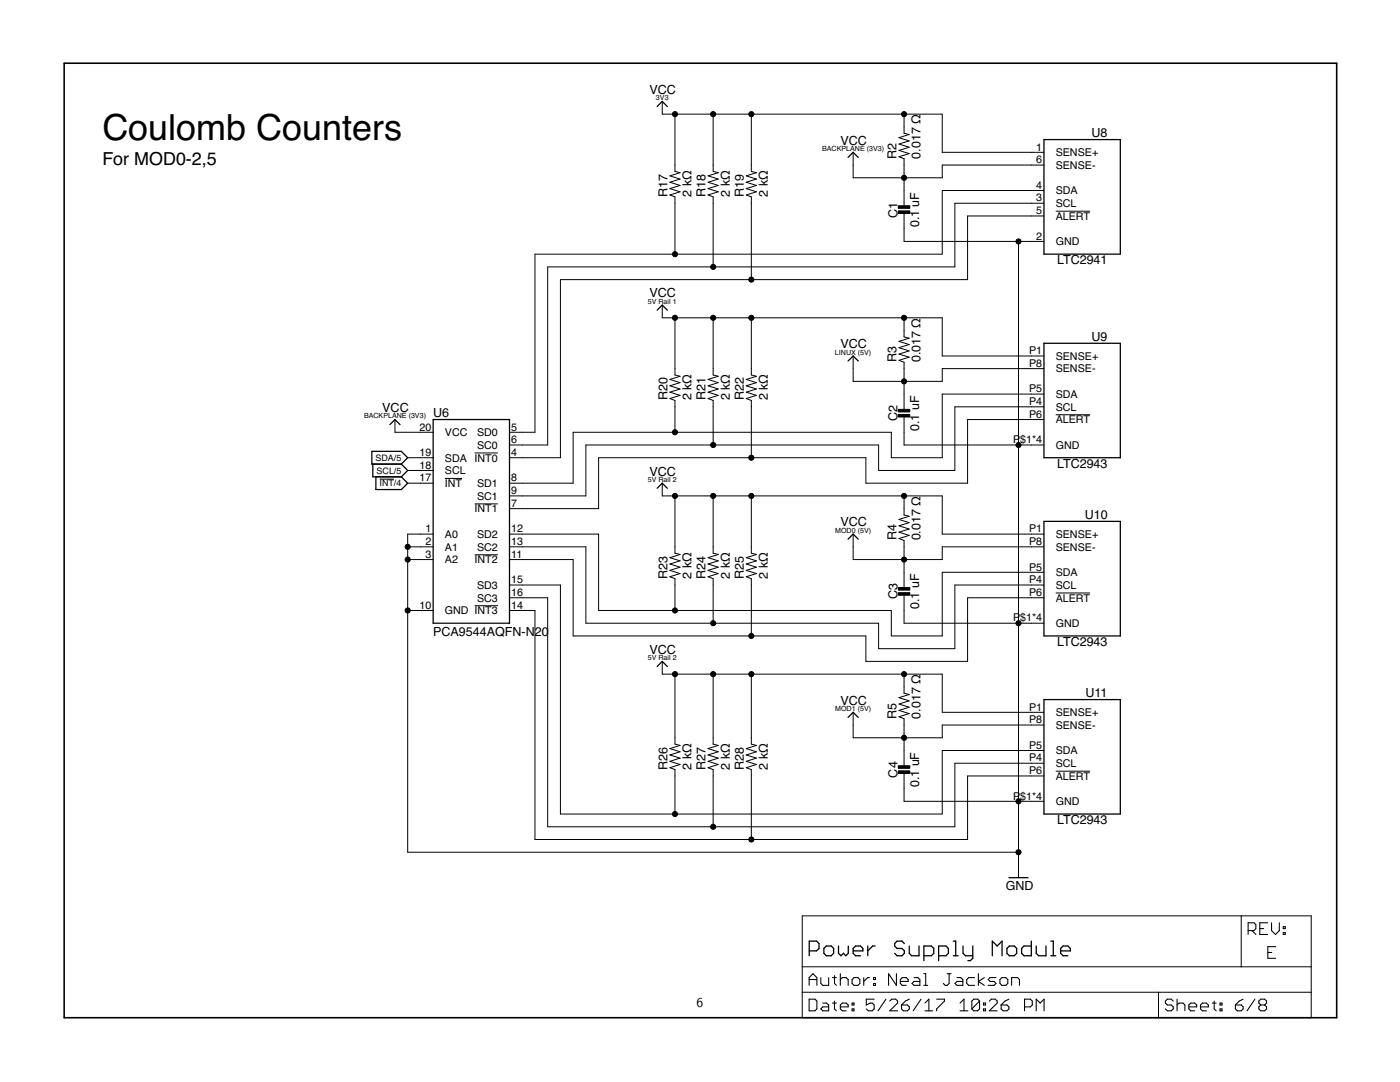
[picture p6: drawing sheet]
<svg xmlns="http://www.w3.org/2000/svg" width="279mm" height="216mm" viewBox="0 0 279 216" stroke-linecap="round" stroke-linejoin="round" font-family="sans-serif">
<g fill="none" stroke="#000" stroke-width=".2">
<path d="M132.2 20.2v2.6h55.8v7.6h20.3M134.7 22.8v11.4l1 .3-2 .6 2 .6-2 .7 2 .6-2 .6 2 .7-2 .6 1 .4v11.4M142.3 22.8v11.4l1 .3-2 .6 2 .6-2 .7 2 .6-2 .6 2 .7-2 .6 1 .4v14M149.9 22.8v11.4l1.1 .3-2.1 .6 2.1 .6-2.1 .7 2.1 .6-2.1 .6 2.1 .7-2.1 .6 1 .4v16.5M170.3 30.4v5.1h17.7v-2.6h20.3M180.4 22.8v3.8l1 .2-2 .7 2 .6-2 .6 2 .7-2 .6 2 .6-2 .7 1 .4v9.4M208.3 38h-20.3v12.7h-81.2v35.6h-5.1M180.4 42.3v5.9h27.9M203.3 48.2v126.9M208.3 43.1h-15.2v12.7h-81.3v35.5h-10.1M208.3 40.6h-17.7v12.7h-81.3v35.5h-7.6M210.7 42.1h6.9"/>
<path d="M132.2 60.9v2.5h55.8v7.6h20.3M134.7 63.4v11.4l1 .3-2 .6 2 .6-2 .7 2 .6-2 .7 2 .6-2 .6 1 .4v6.4M142.3 63.4v11.4l1 .3-2 .6 2 .6-2 .7 2 .6-2 .7 2 .6-2 .6 1 .4v8.9M149.9 63.4v11.4l1.1 .3-2.1 .6 2.1 .6-2.1 .7 2.1 .6-2.1 .7 2.1 .6-2.1 .6 1 .4v11.4M170.3 71v5.1h17.7v-2.5h20.3M180.4 63.4v3.8l1 .3-2 .6 2 .6-2 .7 2 .6-2 .7 2 .6-2 .6 1 .4v9.4M208.3 78.6h-20.3v12.7h-10.1v-5h-63.5v10.1h-12.7M75.8 95.6h2.8M78.8 83.7v2.6h7.6M81.4 91.3h5M81.4 96.4h5M81.4 93.9h5"/>
<path d="M88.8 95.5h3.4M94.7 90.4h4.7M132.2 96.4v2.6h55.8v7.6h20.3M134.7 99v11.4l1 .2-2 .7 2 .6-2 .6 2 .7-2 .6 2 .6-2 .7 1 .4v6.3M142.3 99v11.4l1 .2-2 .7 2 .6-2 .6 2 .7-2 .6 2 .6-2 .7 1 .4v8.9M149.9 99v11.4l1.1 .2-2.1 .7 2.1 .6-2.1 .6 2.1 .7-2.1 .6 2.1 .6-2.1 .7 1 .4v11.4M180.4 83v5.8h27.9M180.4 99v3.8l1 .2-2 .7 2 .6-2 .6 2 .7-2 .6 2 .6-2 .7 1 .3v9.4M208.3 83.7h-15.2v12.7h-20.3v-5.1h-53.3v10.2h-17.8M208.3 81.2h-17.7v12.7h-15.3v-5.1h-58.4v10.2h-15.2M210.7 82.8h6.9M81.4 109.1h5"/>
<path d="M81.4 111.7h5M86.4 106.6h-5v63.5h121.9M94.7 100.5h4.7M94.7 110.7h4.7M101.7 106.6h17.8v15.2h58.4v5.1h10.1v-12.7h20.3M101.7 109.1h15.2v15.3h58.4v5h15.3v-12.7h17.7M101.7 111.7h12.7v15.2h58.4v5.1h20.3v-12.7h15.2M101.7 116.7h10.1v45.7h76.2v-12.6h20.3M101.7 119.3h7.6v45.7h81.3v-12.7h17.7M170.3 106.6v5.1h17.7v-2.6h20.3M180.4 118.5v5.9h27.9M210.7 118.3h6.9"/>
<path d="M81.4 121.8h5M94.7 120.9h4.7M101.7 121.8h5.1v45.7h86.3v-12.7h15.2M132.2 132v2.5h55.8v7.6h20.3M134.7 134.5v14l1 .2-2 .7 2 .6-2 .6 2 .7-2 .6 2 .6-2 .7 1 .4v8.8M142.3 134.5v14l1 .2-2 .7 2 .6-2 .6 2 .7-2 .6 2 .6-2 .7 1 .4v11.4M149.9 134.5v14l1.1 .2-2.1 .7 2.1 .6-2.1 .6 2.1 .7-2.1 .6 2.1 .6-2.1 .7 1 .4v13.9M180.4 134.5v3.8l1 .3-2 .6 2 .6-2 .7 2 .6-2 .7 2 .6-2 .6 1 .4v9.4M170.3 142.1v5.1h17.7v-2.5h20.3M180.4 154.1v5.8h27.9M210.7 153.9h6.9M160.1 182.8h101.6v20.3h-101.6z"/>
<path d="M160.1 198h101.6M160.1 192.9h101.6M231.2 198v5.1M247.7 182.8v10.1"/>
</g>
<g fill="none" stroke="#000" stroke-width=".25">
<path d="M131.1 21.3l1.1-1.1 1 1.1M169.2 31.4l1.1-1 1 1M208.3 27.9h15.3v22.8h-15.3zM131.1 61.9l1.1-1 1 1M169.2 72l1.1-1 1 1M208.3 68.5h15.3v22.8h-15.3zM74.2 90.1h5.9l1.3 1.2-1.3 1.3h-5.9zM74.4 92.6v2.5h5.7M75 95.1v2.6h5.1l1.3-1.3-1.3-1.3M77.8 84.7l1-1 1 1M80.1 92.6l1.3 1.3-1.3 1.2M86.4 83.7h15.3v40.7h-15.3z"/>
<path d="M131.1 97.4l1.1-1 1 1M169.2 107.6l1.1-1 1 1M208.3 104h15.3v22.9h-15.3zM131.1 133l1.1-1 1 1M208.3 139.6h15.3v22.8h-15.3zM169.2 143.2l1.1-1.1 1 1.1M201.4 175.1h3.8M161.5 189.7h1.5l.4-.4v-1l-.4-.5h-1.5v2.9M164.4 189.3l.5-.5h1l.5 .5v.9l-.5 .5h-1l-.5-.5zM167.3 188.8v1.4l.5 .5 .5-.5 .5 .5 .5-.5v-1.4M170.3 189.7h1.9v-.4l-.5-.5h-.9l-.5 .5v.9l.5 .5h.9M173.2 188.8v1.9"/>
<path d="M174.6 188.8h-.4l-1 .9M180.5 188.3l-.5-.5h-1l-.5 .5v.5l.5 .5h1l.5 .4v.5l-.5 .5h-1l-.5-.5M181.5 188.8v1.4l.4 .5h1.5v-1.9M184.4 190.7h1.5l.5-.5v-.9l-.5-.5h-1.5v2.9M187.3 190.7h1.5l.5-.5v-.9l-.5-.5h-1.5v2.9M190.2 187.8h.5v2.9M190.2 190.7h1M192.2 188.8v1.4l.5 .5h1.4M194.1 188.8v2.4l-.4 .5h-.5M198 190.7v-2.9l1 1 1-1v2.9M201 189.3l.4-.5h1l.5 .5v.9l-.5 .5h-1l-.4-.5zM205.8 187.8v2.9h-1.4l-.5-.5v-.9l.5-.5h1.4"/>
<path d="M206.8 188.8v1.4l.5 .5h1.4v-1.9M209.7 187.8h.5v2.9M209.7 190.7h1M211.7 189.7h1.9v-.4l-.5-.5h-.9l-.5 .5v.9l.5 .5h.9"/>
</g>
<path d="M179.3 41.1h2.3v.5h-2.3zM179.3 42.1h2.3v.5h-2.3zM179.3 81.7h2.3v.5h-2.3zM179.3 82.7h2.3v.5h-2.3zM179.3 117.2h2.3v.6h-2.3zM179.3 118.3h2.3v.5h-2.3zM179.3 152.8h2.3v.5h-2.3zM179.3 153.8h2.3v.5h-2.3z" fill="#000" stroke="#000" stroke-width=".2"/>
<path d="M12.8 12.6h254v190.5h-254z" fill="none" stroke="#000" stroke-width=".32"/>
<g fill="none" stroke="#000" stroke-width=".21">
<path d="M161.5 196.6v-1.5l.7-.8 .8 .8v1.5M161.5 199.4h1.1l.4 .3v1.6l-.4 .4h-1.1zM161.5 195.5h1.5M163.8 195.1v1.1l.4 .4h1.2v-1.5M166.1 195.1h.8M166.5 194.7v1.5l.4 .4M166.5 199.7v1.6l.4 .4M167.7 194.3v2.3M167.7 195.5l.4-.4h.8l.4 .4v1.1M170.4 195.1h.8l.4 .4v.7l-.4 .4h-.8l-.3-.4v-.7zM172.4 195.1v1.5M173.5 195.1h-.3l-.8 .7"/>
<path d="M174.3 195.1h.4v.4h-.4zM174.3 196.2h.4v.4h-.4zM174.5 199.4h-1.6v1.1l.8-.3h.4l.4 .3v.8l-.4 .4h-.8l-.4-.4M176.8 199.4l-1.6 2.3M177.6 199.7l.4-.3h.8l.3 .3v.5l-1.5 1.5h1.5M178.9 194.3v2.3l-1.6-2.3v2.3M179.7 195.8h1.6v-.3l-.5-.4h-.7l-.4 .4v.7l.4 .4h.7M181.5 199.4l-.8 .3-.8 .8M182.4 195.1h.8l.4 .4v1.1h-1.2l-.4-.4 .4-.4h1.2M183.8 199.4l-1.6 2.3M184.4 196.6h.7M184.4 194.3h.3v2.3"/>
<path d="M186.9 199.4h1.6v.3l-1.6 1.6v.4M189 194.3h.8M189.4 194.3v1.9l-.4 .4h-.4l-.3-.4M191 195.1h.8l.4 .4v1.1h-1.2l-.4-.4 .4-.4h1.2M194.5 195.1h-1.2l-.4 .4v.7l.4 .4h1.2M195.3 194.3v2.3M195.5 199.7v1.6l-.4 .4h-.8l-.3-.4M195.5 199.7l-.4-.3h-.8l-.3 .3v1.6M195.5 199.7l-1.5 1.6M196.4 195.1l-1.1 .7 1.1 .8M197.4 199.7l.4-.3h.8l.4 .3v.5l-1.6 1.5h1.6M198.8 195.1h-1.2l-.4 .4 .4 .3h.8l.4 .4-.4 .4h-1.2"/>
<path d="M199.6 195.5l.3-.4h.8l.4 .4v.7l-.4 .4h-.8l-.3-.4zM201.4 199.4l-.8 .3-.8 .8M201.9 196.6v-1.5h1.2l.4 .4v1.1M234.1 199.7l-.4-.3h-.7l-.4 .3v.5l.4 .3h.7l.4 .4v.4l-.4 .4h-.7l-.4-.4M234.9 199.4v2.3M242.3 199.7v1.6l.4 .4M248.1 199.4l-.8 .3-.8 .8M249.1 185.7h1.2l.3-.4v-.8l-.3-.4h-1.2v2.4M249.9 185.7l.7 .8M250.4 199.4l-1.5 2.3M251.4 185.3h.8M253 184.1h-1.6v2.4h1.6"/>
<path d="M253 190.1h.8M253.8 184.1v1.6l.8 .8 .7-.8v-1.6M254.6 188.9h-1.6v2.3h1.6M256.1 186.1h.4v.4h-.4zM256.1 184.9h.4v.4h-.4zM164.2 200.2h.8l.4 .3v1.2h-1.2l-.4-.4 .4-.4h1.2M166.1 200.2h.8M167.7 200.9h1.6v-.4l-.4-.3h-.8l-.4 .3v.8l.4 .4h.8M170.1 201.3h.3v.4h-.3zM170.1 200.2h.3v.3h-.3zM179.9 200.5h1.2l.4 .4v.4l-.4 .4h-.8l-.4-.4zM184.6 201.7h1.5"/>
<path d="M184.6 200.2l.8-.8v2.3M191.6 201.7h1.6M191.6 200.2l.8-.8v2.3M196.3 201.3h.4v.4h-.4zM196.3 200.2h.4v.3h-.4zM199.8 200.5h1.2l.4 .4v.4l-.4 .4h-.8l-.4-.4zM204.5 200.9h1.1l.4-.4v-.8l-.4-.3h-1.1v2.3M206.8 201.7v-2.3l.8 .8 .8-.8v2.3M234.9 200.5l.4-.3h.8l.4 .3v1.2M237.3 200.9h1.5v-.4l-.4-.3h-.8l-.3 .3v.8l.3 .4h.8M239.6 200.9h1.6v-.4l-.4-.3h-.8l-.4 .3v.8l.4 .4h.8M241.9 200.2h.8"/>
<path d="M243.5 201.3h.4v.4h-.4zM243.5 200.2h.4v.3h-.4zM246.5 200.5h1.2l.4 .4v.4l-.4 .4h-.8l-.4-.4zM251.6 200.5l-.4 .4v.4l.4 .4h.8l.4-.4v-.4l-.4-.4M251.6 200.5l-.4-.3v-.5l.4-.3h.8l.4 .3v.5l-.4 .3M251.6 200.5h.8"/>
</g>
<g fill="#000" stroke="#000" stroke-width=".2">
<circle cx="134.7" cy="22.8" r=".51"/>
<circle cx="142.3" cy="22.8" r=".51"/>
<circle cx="149.9" cy="22.8" r=".51"/>
<circle cx="180.4" cy="35.5" r=".51"/>
<circle cx="180.4" cy="22.8" r=".51"/>
<circle cx="134.7" cy="50.7" r=".51"/>
<circle cx="142.3" cy="53.3" r=".51"/>
<circle cx="149.9" cy="55.8" r=".51"/>
<circle cx="203.3" cy="48.2" r=".51"/>
<circle cx="134.7" cy="63.4" r=".51"/>
<circle cx="142.3" cy="63.4" r=".51"/>
<circle cx="149.9" cy="63.4" r=".51"/>
<circle cx="180.4" cy="63.4" r=".51"/>
<circle cx="180.4" cy="76.1" r=".51"/>
<circle cx="134.7" cy="86.3" r=".51"/>
<circle cx="134.7" cy="99" r=".51"/>
<circle cx="142.3" cy="88.8" r=".51"/>
<circle cx="142.3" cy="99" r=".51"/>
<circle cx="149.9" cy="91.3" r=".51"/>
<circle cx="149.9" cy="99" r=".51"/>
<circle cx="180.4" cy="99" r=".51"/>
<circle cx="203.3" cy="88.8" r=".51"/>
<circle cx="81.4" cy="109.1" r=".51"/>
<circle cx="81.4" cy="111.7" r=".51"/>
<circle cx="180.4" cy="111.7" r=".51"/>
<circle cx="81.4" cy="121.8" r=".51"/>
<circle cx="134.7" cy="121.8" r=".51"/>
<circle cx="134.7" cy="134.5" r=".51"/>
<circle cx="142.3" cy="124.4" r=".51"/>
<circle cx="142.3" cy="134.5" r=".51"/>
<circle cx="149.9" cy="134.5" r=".51"/>
<circle cx="149.9" cy="126.9" r=".51"/>
<circle cx="180.4" cy="134.5" r=".51"/>
<circle cx="203.3" cy="124.4" r=".51"/>
<circle cx="180.4" cy="147.2" r=".51"/>
<circle cx="203.3" cy="159.9" r=".51"/>
<circle cx="134.7" cy="162.4" r=".51"/>
<circle cx="142.3" cy="165" r=".51"/>
<circle cx="149.9" cy="167.5" r=".51"/>
<circle cx="203.3" cy="170.1" r=".51"/>
</g>
<text font-size="7.2" x="20.4" y="27.9">Coulomb Counters</text>
<text font-size="3.6" x="20.4" y="32.9">For MOD0-2,5</text>
<text font-size="2.7" x="139" y="200.9">6</text>
<g font-size="2.5">
<text x="129.6" y="18.7">VCC</text>
<text x="167.7" y="28.9">VCC</text>
<text x="217.9" y="27.3">U8</text>
<text x="178.9" y="31.7" transform="rotate(-90 178.9 31.7)">R2</text>
<text x="183.7" y="31.7" transform="rotate(-90 183.7 31.7)">0.017 Ω</text>
<text x="133.2" y="39.3" transform="rotate(-90 133.2 39.3)">R17</text>
<text x="138" y="39.3" transform="rotate(-90 138 39.3)">2 kΩ</text>
<text x="140.8" y="39.3" transform="rotate(-90 140.8 39.3)">R18</text>
<text x="145.6" y="39.3" transform="rotate(-90 145.6 39.3)">2 kΩ</text>
<text x="148.4" y="39.3" transform="rotate(-90 148.4 39.3)">R19</text>
<text x="153.2" y="39.3" transform="rotate(-90 153.2 39.3)">2 kΩ</text>
<text x="179.1" y="43.4" transform="rotate(-90 179.1 43.4)">C1</text>
<text x="183.5" y="45.4" transform="rotate(-90 183.5 45.4)">0.1 uF</text>
<text x="211" y="52.7">LTC2941</text>
<text x="129.6" y="59.3">VCC</text>
<text x="167.7" y="69.5">VCC</text>
<text x="217.9" y="68">U9</text>
<text x="178.9" y="72.3" transform="rotate(-90 178.9 72.3)">R3</text>
<text x="183.7" y="72.3" transform="rotate(-90 183.7 72.3)">0.017 Ω</text>
<text x="76.3" y="82.2">VCC</text>
<text x="86.5" y="83.2">U6</text>
<text x="133.2" y="79.9" transform="rotate(-90 133.2 79.9)">R20</text>
<text x="138" y="79.9" transform="rotate(-90 138 79.9)">2 kΩ</text>
<text x="140.8" y="79.9" transform="rotate(-90 140.8 79.9)">R21</text>
<text x="145.6" y="79.9" transform="rotate(-90 145.6 79.9)">2 kΩ</text>
<text x="148.4" y="79.9" transform="rotate(-90 148.4 79.9)">R22</text>
<text x="153.2" y="79.9" transform="rotate(-90 153.2 79.9)">2 kΩ</text>
<text x="179.1" y="84" transform="rotate(-90 179.1 84)">C2</text>
<text x="183.5" y="86" transform="rotate(-90 183.5 86)">0.1 uF</text>
<text x="129.6" y="94.9">VCC</text>
<text x="211" y="93.4">LTC2943</text>
<text x="167.7" y="105.1">VCC</text>
<text x="178.9" y="107.8" transform="rotate(-90 178.9 107.8)">R4</text>
<text x="183.7" y="107.8" transform="rotate(-90 183.7 107.8)">0.017 Ω</text>
<text x="216.5" y="103.5">U10</text>
<text x="133.2" y="115.5" transform="rotate(-90 133.2 115.5)">R23</text>
<text x="138" y="115.5" transform="rotate(-90 138 115.5)">2 kΩ</text>
<text x="140.8" y="115.5" transform="rotate(-90 140.8 115.5)">R24</text>
<text x="145.6" y="115.5" transform="rotate(-90 145.6 115.5)">2 kΩ</text>
<text x="148.4" y="115.5" transform="rotate(-90 148.4 115.5)">R25</text>
<text x="153.2" y="115.5" transform="rotate(-90 153.2 115.5)">2 kΩ</text>
<text x="179.1" y="119.6" transform="rotate(-90 179.1 119.6)">C3</text>
<text x="183.5" y="121.6" transform="rotate(-90 183.5 121.6)">0.1 uF</text>
<text x="86.5" y="126.9">PCA9544AQFN-N20</text>
<text x="129.6" y="130.4">VCC</text>
<text x="211" y="128.9">LTC2943</text>
<text x="167.7" y="140.6">VCC</text>
<text x="178.9" y="143.4" transform="rotate(-90 178.9 143.4)">R5</text>
<text x="183.7" y="143.4" transform="rotate(-90 183.7 143.4)">0.017 Ω</text>
<text x="216.6" y="139.1">U11</text>
<text x="133.2" y="153.6" transform="rotate(-90 133.2 153.6)">R26</text>
<text x="138" y="153.6" transform="rotate(-90 138 153.6)">2 kΩ</text>
<text x="140.8" y="153.6" transform="rotate(-90 140.8 153.6)">R27</text>
<text x="145.6" y="153.6" transform="rotate(-90 145.6 153.6)">2 kΩ</text>
<text x="148.4" y="153.6" transform="rotate(-90 148.4 153.6)">R28</text>
<text x="153.2" y="153.6" transform="rotate(-90 153.2 153.6)">2 kΩ</text>
<text x="179.1" y="155.1" transform="rotate(-90 179.1 155.1)">C4</text>
<text x="183.5" y="157.1" transform="rotate(-90 183.5 157.1)">0.1 uF</text>
<text x="211" y="164.5">LTC2943</text>
<text x="200.7" y="177.7">GND</text>
</g>
<g font-size="2.1">
<text x="206.8" y="30">1</text>
<text x="206.8" y="32.6">6</text>
<text x="210.7" y="31.2">SENSE+</text>
<text x="210.7" y="33.7">SENSE-</text>
<text x="206.8" y="37.7">4</text>
<text x="206.8" y="40.2">3</text>
<text x="210.7" y="38.8">SDA</text>
<text x="210.7" y="41.3">SCL</text>
<text x="206.8" y="42.7">5</text>
<text x="206.8" y="47.8">2</text>
<text x="210.7" y="43.9">ALERT</text>
<text x="210.7" y="48.9">GND</text>
<text x="205.4" y="70.7">P1</text>
<text x="210.7" y="71.8">SENSE+</text>
<text x="205.4" y="73.2">P8</text>
<text x="210.7" y="74.3">SENSE-</text>
<text x="205.4" y="78.3">P5</text>
<text x="205.4" y="80.8">P4</text>
<text x="205.4" y="83.4">P6</text>
<text x="210.7" y="79.4">SDA</text>
<text x="210.7" y="81.9">SCL</text>
<text x="83.7" y="85.9">20</text>
<text x="88.8" y="87">VCC</text>
<text x="95.2" y="87">SD0</text>
<text x="95.2" y="89.6">SC0</text>
<text x="102" y="85.9">5</text>
<text x="102" y="88.4">6</text>
<text x="202.2" y="88.4">P</text>
<text x="203.6" y="88.4">$1*4</text>
<text x="210.7" y="84.5">ALERT</text>
<text x="210.7" y="89.6">GND</text>
<text x="83.7" y="93.5">18</text>
<text x="83.7" y="91">19</text>
<text x="88.8" y="94.6">SCL</text>
<text x="88.8" y="92.1">SDA</text>
<text x="94.7" y="92.1">INT0</text>
<text x="102" y="91">4</text>
<text x="83.7" y="96.1">17</text>
<text x="88.8" y="97.2">INT</text>
<text x="95.2" y="97.2">SD1</text>
<text x="95.2" y="99.7">SC1</text>
<text x="102" y="101.1">7</text>
<text x="102" y="96.1">8</text>
<text x="102" y="98.6">9</text>
<text x="84.9" y="106.2">1</text>
<text x="88.8" y="107.3">A0</text>
<text x="94.7" y="102.3">INT1</text>
<text x="95.2" y="107.3">SD2</text>
<text x="102" y="106.2">12</text>
<text x="205.4" y="106.2">P1</text>
<text x="210.7" y="107.3">SENSE+</text>
<text x="84.9" y="108.8">2</text>
<text x="84.9" y="111.3">3</text>
<text x="88.8" y="109.9">A1</text>
<text x="88.8" y="112.4">A2</text>
<text x="94.7" y="112.4">INT2</text>
<text x="95.2" y="109.9">SC2</text>
<text x="102" y="111.3">11</text>
<text x="102" y="108.8">13</text>
<text x="205.4" y="108.8">P8</text>
<text x="205.4" y="113.8">P5</text>
<text x="210.7" y="109.9">SENSE-</text>
<text x="95.2" y="117.5">SD3</text>
<text x="102" y="116.4">15</text>
<text x="102" y="118.9">16</text>
<text x="205.4" y="116.4">P4</text>
<text x="205.4" y="118.9">P6</text>
<text x="210.7" y="115">SDA</text>
<text x="210.7" y="117.5">SCL</text>
<text x="83.7" y="121.5">10</text>
<text x="88.8" y="122.6">GND INT3</text>
<text x="95.2" y="120">SC3</text>
<text x="102" y="121.5">14</text>
<text x="202.2" y="124">P</text>
<text x="203.6" y="124">$1*4</text>
<text x="210.7" y="120">ALERT</text>
<text x="210.7" y="125.1">GND</text>
<text x="205.4" y="141.8">P1</text>
<text x="210.7" y="142.9">SENSE+</text>
<text x="205.4" y="144.3">P8</text>
<text x="205.4" y="149.4">P5</text>
<text x="210.7" y="145.4">SENSE-</text>
<text x="205.4" y="151.9">P4</text>
<text x="205.4" y="154.5">P6</text>
<text x="210.7" y="150.5">SDA</text>
<text x="210.7" y="153">SCL</text>
<text x="210.7" y="155.6">ALERT</text>
<text x="202.2" y="159.5">P</text>
<text x="203.6" y="159.5">$1*4</text>
<text x="210.7" y="160.7">GND</text>
</g>
<g font-size="1.8">
<text x="75" y="92">SDA/5</text>
<text x="75.2" y="94.5">SCL/5</text>
<text x="75.8" y="97.1">INT/4</text>
</g>
<g font-size="1.4">
<text x="130.9" y="20">3V3</text>
<text x="164.1" y="30.1">BACKPLANE (3V3)</text>
<text x="129.3" y="60.6">5V Rail 1</text>
<text x="166.6" y="70.8">LINUX (5V)</text>
<text x="72.7" y="83.5">BACKPLANE (3V3)</text>
<text x="129.3" y="96.2">5V Rail 2</text>
<text x="166.7" y="106.3">MOD0 (5V)</text>
<text x="129.3" y="131.7">5V Rail 2</text>
<text x="166.7" y="141.9">MOD1 (5V)</text>
</g>
</svg>
